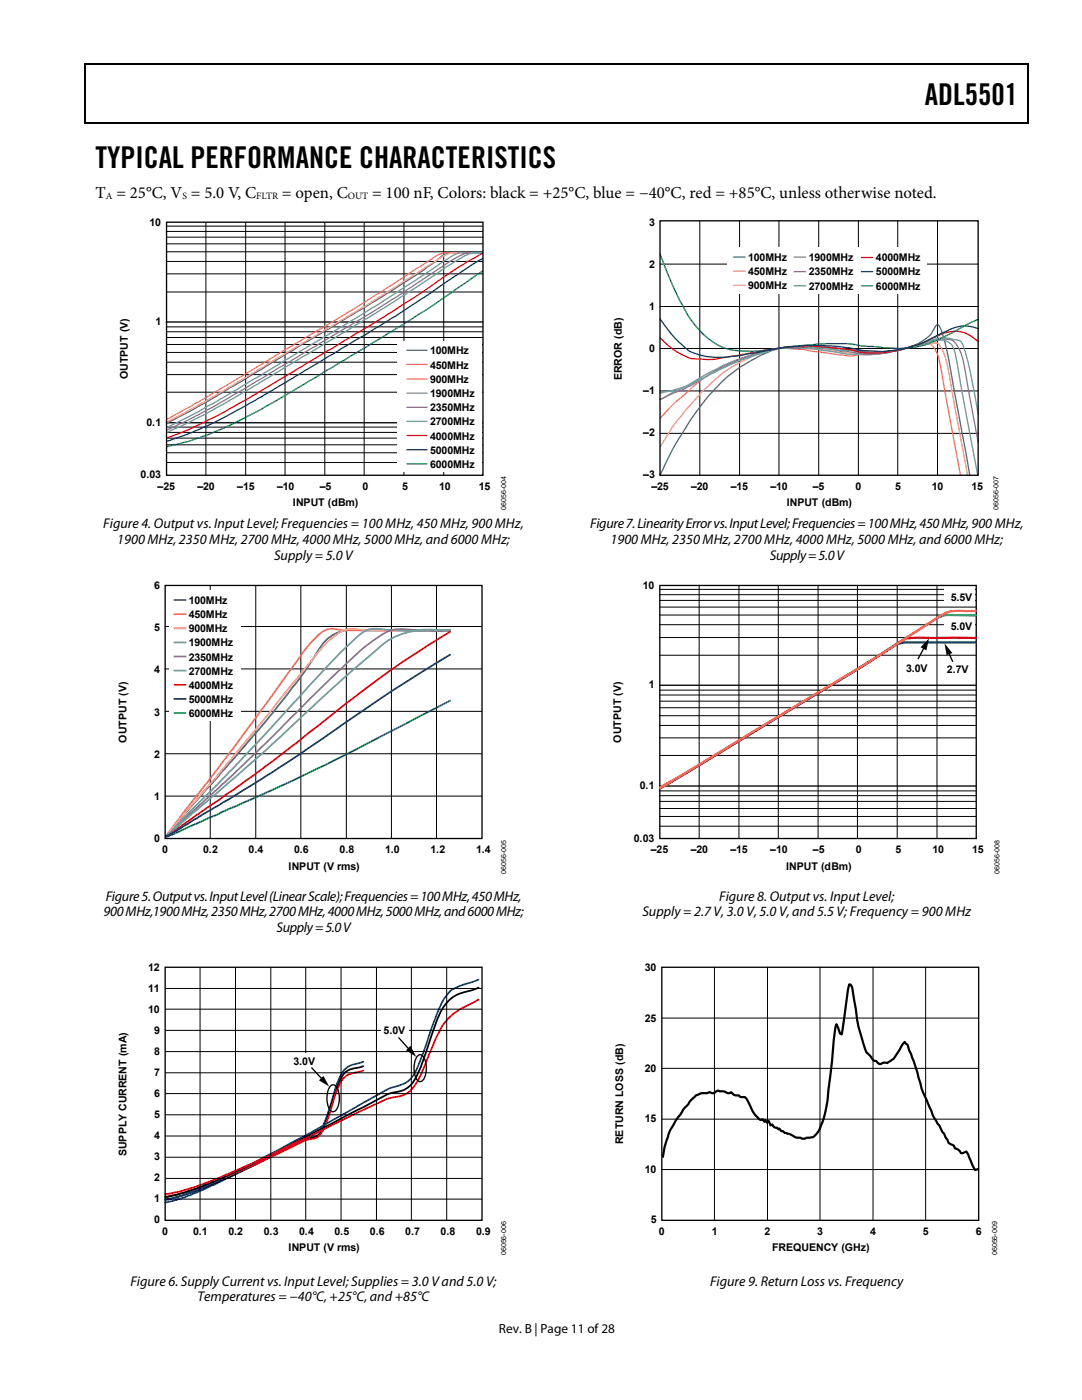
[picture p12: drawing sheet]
<svg xmlns="http://www.w3.org/2000/svg" width="216mm" height="279mm" viewBox="0 0 216 279" stroke-linecap="round" stroke-linejoin="round" font-family="sans-serif">
<path d="M16.9 12.7h.2v1h-.2zM205.1 12.7h.2v1h-.2zM205.1 12.7h.2v.3h-.2zM82.3 24.4h.2v.3h-.2zM205.1 24.4h.2v.3h-.2z" fill="#000"/>
<path d="M16.9 12.8h188.2M17 13.7v11M205.2 13.7v11M205.1 24.5h-188.2" fill="none" stroke="#000" stroke-width=".25"/>
<g fill="none" stroke="#000" stroke-width=".2">
<path d="M33.2 58.3h63.1M33.2 54.7h63.1M33.2 52.2h63.1M33.2 50.2h63.1M33.2 48.7h63.1M33.2 47.3h63.1M33.2 46.2h63.1M33.2 45.1h63.1M41.1 44.3v50.5M49 44.3v50.5M56.9 44.3v50.5M64.8 44.3v50.5"/>
<path d="M72.7 44.3v50.5M80.6 44.3v50.5M88.5 44.3v50.5M33.2 78.3h63.1M33.2 74.8h63.1M33.2 72.3h63.1M33.2 70.3h63.1M33.2 68.7h63.1M33.2 67.4h63.1M33.2 66.2h63.1M33.2 65.2h63.1M33.2 92.3h63.1"/>
<path d="M33.2 90.4h63.1M33.2 88.8h63.1M33.2 87.4h63.1M33.2 86.3h63.1M33.2 85.2h63.1"/>
</g>
<path d="M33.2 64.3h63.1M33.2 84.4h63.1" fill="none" stroke="#000" stroke-width=".26"/>
<path d="M96.4 50.5h-4.8a4.6 4.6 0 0 0-4.6 1.7l-5.1 3.4-9.5 5.9-15.4 9.2-13.8 8.4-10.1 5.4" fill="none" stroke="#3b5d97" stroke-width=".26"/>
<path d="M96.4 50.5h-5.6a6.2 6.2 0 0 0-3.5 .4l-11.4 7.5-5.6 3.4-13.3 7.9-13.8 8.4-10.1 5.7" fill="none" stroke="#e9657e" stroke-width=".26"/>
<path d="M96.4 50.5h-4a6 6 0 0 0-4.2 .8l-15.5 9.9-11.1 6.5-16.9 10.2-5.8 3.4-5.8 3" fill="none" stroke="#fea36e" stroke-width=".26"/>
<path d="M96.4 50.5h-3.2a3.9 3.9 0 0 0-3.5 .9l-14.1 9.3-18.6 11.1-4.8 3-12.6 7.4-6.5 3.1" fill="none" stroke="#6c85b1" stroke-width=".26"/>
<path d="M96.4 50.5h-.8a6.5 6.5 0 0 0-3.6 .4l-2 1.1-11 7.3-4.7 3-25.2 15.1-9.5 5.4-6.5 3.1" fill="none" stroke="#8465b0" stroke-width=".26"/>
<path d="M96.4 50.5a6.5 6.5 0 0 0-5.1 1.4l-14.8 9.6-27.4 16.5-8.4 4.8-3.6 1.8-4 1.7" fill="none" stroke="#65b48d" stroke-width=".26"/>
<path d="M96.4 50.5l-4.8 2.7-8.8 6.1-8.5 5.4-25.2 15.1-4.4 2.5-4.8 2.4-2.5 1.2-4.3 1.5" fill="none" stroke="#db0029" stroke-width=".26"/>
<path d="M96.4 51.6l-2.3 1.3-15.1 10.1-28.3 17.1-8.8 4.6-4.1 1.8-4.7 1.6" fill="none" stroke="#0a347c" stroke-width=".26"/>
<path d="M96.4 54l-9.4 6.6-4.8 3-19 11.6-11 6.4-6.2 3.2-4.5 1.9-4.1 1.5-4.3 .9" fill="none" stroke="#008340" stroke-width=".26"/>
<path d="M79.2 68.1h16.9v26h-16.9z" fill="#fff"/>
<path d="M81.2 69.9h4" fill="none" stroke="#3b5d97" stroke-width=".26"/>
<path d="M81.2 72.7h4" fill="none" stroke="#e9657e" stroke-width=".26"/>
<path d="M81.2 75.6h4" fill="none" stroke="#fea36e" stroke-width=".26"/>
<path d="M81.2 78.5h4" fill="none" stroke="#6c85b1" stroke-width=".26"/>
<path d="M81.2 81.3h4" fill="none" stroke="#8465b0" stroke-width=".26"/>
<path d="M81.2 84.1h4" fill="none" stroke="#65b48d" stroke-width=".26"/>
<path d="M81.2 86.9h4" fill="none" stroke="#db0029" stroke-width=".26"/>
<path d="M81.2 89.7h4" fill="none" stroke="#0a347c" stroke-width=".26"/>
<path d="M81.2 92.6h4" fill="none" stroke="#008340" stroke-width=".26"/>
<path d="M33.2 44.3h63.2v50.5h-63.2z" fill="none" stroke="#000" stroke-width=".26"/>
<path d="M42 116.8v50.5M51 116.8v50.5M60 116.8v50.5M69.1 116.8v50.5M78.1 116.8v50.5M87.1 116.8v50.5M32.9 125h63.3M32.9 133.5h63.3M32.9 142h63.3M32.9 150.4h63.3M32.9 158.9h63.3" fill="none" stroke="#000" stroke-width=".2"/>
<path d="M33.8 117.8h14.1v26.1h-14.1z" fill="#fff"/>
<path d="M34.8 119.7h2.2M89.9 125.9l-16.6-.1a13.6 13.6 0 0 0-5.6 .3 8.1 8.1 0 0 0-4.5 4.2 120.4 120.4 0 0 1-8.8 12l-7.8 9.2-10.4 11.6-2.7 3.5-.5 .3" fill="none" stroke="#3b5d97" stroke-width=".35"/>
<path d="M34.8 122.6h2.2M89.9 125.8h-13.9a73.9 73.9 0 0 1-9.9-.3 6.6 6.6 0 0 0-4.2 2.9l-1.3 1.7-13.4 18.3-5.5 7.3-4.8 6-3.4 4.8-.5 .4" fill="none" stroke="#e9657e" stroke-width=".35"/>
<path d="M34.8 125.4h2.2M89.9 125.8h-16a20.9 20.9 0 0 0-5-.1 17 17 0 0 0-6.6 6l-19.2 23.5-4.5 5-5.1 6.4-.5 .3" fill="none" stroke="#fea36e" stroke-width=".35"/>
<path d="M34.8 128.2h2.2M89.9 125.8h-3.1a115.9 115.9 0 0 1-12.2-.3 6.1 6.1 0 0 0-4.1 2.3l-6 6.1-17.9 19.3-10.3 10.3-2.5 2.8-.4 .4-.4 .2" fill="none" stroke="#6c85b1" stroke-width=".35"/>
<path d="M34.8 131h2.2M89.9 125.8l-6.1-.1a23.3 23.3 0 0 0-5.6 0 26.4 26.4 0 0 0-7.2 5l-7.1 6.7-10.3 10.4-7.3 7-9.4 8.5-3.1 3.1-.8 .5" fill="none" stroke="#8465b0" stroke-width=".35"/>
<path d="M34.8 133.8h2.2M89.9 125.8h-.7a19.5 19.5 0 0 0-9.7 1 16.9 16.9 0 0 0-5.6 4l-7.8 6.8-14.1 13-8.9 7.9-6.8 5.6-2.8 2.6-.5 .2" fill="none" stroke="#65b48d" stroke-width=".35"/>
<path d="M34.8 136.7h2.2M89.9 126l-4.8 3-7.6 5-8.6 6.5-9.5 7.6-8.5 6.4-11.6 8.1-5.2 3.8-.9 .5h-.2" fill="none" stroke="#db0029" stroke-width=".35"/>
<path d="M34.8 139.5h2.2M89.9 130.6l-12.4 7.7-17.1 11.8-6 4-20.2 12.4-.9 .4h-.3" fill="none" stroke="#0a347c" stroke-width=".35"/>
<path d="M89.9 139.8l-20.4 10.6-11.1 5.4-23 10.3-1.9 .8h-.5M34.8 142.3h2.2" fill="none" stroke="#008340" stroke-width=".35"/>
<path d="M33 116.8h63.2v50.5h-63.2zM33 193h63.2v50.5h-63.2zM65.8 216.9a.73 .73 0 0 1 1.3 0 4.7 4.7 0 0 1 0 4.6 .73 .73 0 0 1-1.3 0 4.8 4.8 0 0 1 0-4.6zM83.2 210.9a.71 .71 0 0 1 1.3 0 4.8 4.8 0 0 1 0 4.6 .72 .72 0 0 1-1.3 0 4.8 4.8 0 0 1 0-4.6z" fill="none" stroke="#000" stroke-width=".26"/>
<path d="M95.5 195.5l-2.2 .8a6.5 6.5 0 0 0-4.6 2.9 71.2 71.2 0 0 0-4.3 11 14.5 14.5 0 0 1-2.8 5.4 10.7 10.7 0 0 1-3.9 1.6l-16.8 9.4-13.3 7-5.8 2.8-3.9 1.7-2.5 .9-1.7 .4h-.7M72.5 211.9a10.3 10.3 0 0 0-3.4 1.3 12.4 12.4 0 0 0-2.6 5.6 27.4 27.4 0 0 1-2.7 6.9 6.8 6.8 0 0 1-2.9 1.3l-10.3 5.5-7.8 3.9-5.9 2.6-2.4 .7-1.5 .2" fill="none" stroke="#00f" stroke-width=".35"/>
<path d="M95.5 197.1l-1.5 .6a7.7 7.7 0 0 0-6.7 5.5l-2 5.9a23.2 23.2 0 0 1-3.3 7.4 5.6 5.6 0 0 1-3.8 1.6l-1 .3-21.6 11.3-10.1 4.8-6.3 2.7-3.8 1.2-2.4 .5M72.5 212.8l-.5 .2a5.4 5.4 0 0 0-3.1 1 20.3 20.3 0 0 0-2.9 6.8l-.5 1.9a7 7 0 0 1-2.2 4l-.4 .1a23.2 23.2 0 0 0-6 2.6l-6.3 3.2-9.8 4.4-4.7 1.7-2.1 .5-1 .1" fill="none" stroke="#000" stroke-width=".35"/>
<path d="M95.5 199.5l-1.6 .9a11.8 11.8 0 0 0-7.2 7.4l-1.2 2.9a20.1 20.1 0 0 1-3.5 6.9 5.9 5.9 0 0 1-3.8 1.4l-1 .3-1.3 .6-25.3 12.2-6.5 2.8-6.7 2.5-2.3 .6-2.1 .4v-.1M72.5 213.7l-.5 .1a5.4 5.4 0 0 0-3.8 1.9l-.3 .5a29.7 29.7 0 0 0-2.1 5.9 9.2 9.2 0 0 1-2.5 4.9l-.4 .2a8.6 8.6 0 0 0-4 1.4l-8.3 3.9-7.8 3.4-5.9 2.1-2.9 .7-1 .1" fill="none" stroke="#f00" stroke-width=".35"/>
<g fill="none" stroke="#000" stroke-width=".2">
<path d="M33 197.3h63.2M39.9 193v50.5M47 193v50.5M54 193v50.5M61 193v50.5M68.1 193v50.5M75.1 193v50.5M82.1 193v50.5M89.1 193v50.5M33 218.2h63.2M33 214.1h63.2M33 209.9h63.2"/>
<path d="M33 205.6h63.2M33 201.4h63.2M33 239.3h63.2M33 235.2h63.2M33 230.9h63.2M33 226.7h63.2M33 222.5h63.2"/>
</g>
<g fill="#fff">
<path d="M60.6 210.2h.8v3.5h-.8z"/>
<path d="M76 204.9h5.6v1.7h-5.6z"/>
</g>
<path d="M131.7 44.1h63.5v50.7h-63.5zM62.1 213l2.2 2.4M79.5 207.1l2.2 2.4" fill="none" stroke="#000" stroke-width=".26"/>
<path d="M64.5 214.7l1.2 2.1-2.1-1.2zM81.9 208.7l1.2 2.2-2.1-1.3z" fill="#000"/>
<path d="M131.7 52.7h63.5M139.6 44.1v50.7M147.6 44.1v50.7M155.4 44.1v50.7M163.4 44.1v50.7M171.3 44.1v50.7M179.1 44.1v50.7M187.1 44.1v50.7M131.7 78h63.5M131.7 69.6h63.5M131.7 61.2h63.5M131.7 86.5h63.5" fill="none" stroke="#000" stroke-width=".2"/>
<path d="M131.7 94.8l.1-.2a60 60 0 0 1 13.1-19.2 30.5 30.5 0 0 1 11.1-6 32.2 32.2 0 0 1 10.6 .1l2.4 .2a28.5 28.5 0 0 0 6.8 .5 17.8 17.8 0 0 0 7.9-1.9 6.2 6.2 0 0 0 3-3.2l.3-.3a1.53 1.53 0 0 1 .9 1.4 146.5 146.5 0 0 1 3.2 15.6l2.4 13" fill="none" stroke="#3b5d97" stroke-width=".26"/>
<path d="M131.8 83.5a35.5 35.5 0 0 1 5.8-5.7 30.2 30.2 0 0 1 16.3-7.9 6.4 6.4 0 0 1 4-.3l2.4 .1 1.6 .4 5.9 .8a8.3 8.3 0 0 0 4-.1 56.3 56.3 0 0 0 11.5-1.9l.8-.2a1.54 1.54 0 0 1 2.3 .8 16.2 16.2 0 0 1 1.7 6.1l3.6 19.2" fill="none" stroke="#e9657e" stroke-width=".26"/>
<path d="M131.8 89.1a53.2 53.2 0 0 1 13.4-15.3 25.6 25.6 0 0 1 11.5-4.4h.8a50.3 50.3 0 0 1 9.5 .7l1.6 .2a23.6 23.6 0 0 0 9.9-.3l4-.9 3.5-.5a1.07 1.07 0 0 1 1.5 .4 14.5 14.5 0 0 1 2 6.5l3.6 19.3" fill="none" stroke="#fea36e" stroke-width=".26"/>
<path d="M131.7 79.7l.5-.2 2-1.1a58.7 58.7 0 0 0 7.6-4.2 45.6 45.6 0 0 1 14.5-4.8h2.8l5.9 .6a36.1 36.1 0 0 0 12.3 .4l4.4-1.2a26 26 0 0 1 6.3-1.3 2.78 2.78 0 0 1 2.6 2.7l4.5 24.2" fill="none" stroke="#6c85b1" stroke-width=".26"/>
<path d="M131.7 79.7l1.7-.8a48.3 48.3 0 0 0 9.1-4.7l.8-.3a47.1 47.1 0 0 1 11.9-4.4 37.8 37.8 0 0 1 13 .7h.8a22.7 22.7 0 0 0 11.5-.7l1.2-.3a25.1 25.1 0 0 1 6.7-1.6 2.65 2.65 0 0 1 2.8 1.7 30 30 0 0 1 2 8.5l2 10.4" fill="none" stroke="#8465b0" stroke-width=".26"/>
<path d="M131.7 78.5a28.3 28.3 0 0 0 10.1-3.8l5.9-2.8 3.8-1.2a22.6 22.6 0 0 1 10-1.5l4.7 .5a8.3 8.3 0 0 0 3.6 .2 21.7 21.7 0 0 0 9.9-.1l4.8-1.4a8.2 8.2 0 0 1 6.2-.6 1.26 1.26 0 0 1 1.5 1.2 92.1 92.1 0 0 1 3 13.6" fill="none" stroke="#65b48d" stroke-width=".26"/>
<path d="M131.7 67.4a14.5 14.5 0 0 0 6.4 4.2 18.7 18.7 0 0 0 7.1-.3l7.1-1.4 1.2-.1a48.9 48.9 0 0 1 15.5-.1l.4 .1a21.2 21.2 0 0 0 13.1-.9 11.8 11.8 0 0 0 3.5-1.4l.8-.4a6.4 6.4 0 0 1 7.4 .3l1 .7" fill="none" stroke="#db0029" stroke-width=".26"/>
<path d="M131.7 63.6a23.1 23.1 0 0 0 6.2 6.6 16.4 16.4 0 0 0 9 .9l6.2-1.1a47 47 0 0 1 19.5 0 23.1 23.1 0 0 0 15-3.4l.8-.3a7.4 7.4 0 0 1 6.8-.7" fill="none" stroke="#0a347c" stroke-width=".26"/>
<path d="M131.7 50.7l.2 .6a56.2 56.2 0 0 0 6.5 13.2 12.1 12.1 0 0 0 9.7 5.5 25.7 25.7 0 0 0 7.9-.6l9-.8a29.5 29.5 0 0 1 7.6 .5l2.4 .1a20.8 20.8 0 0 0 12.2-1.4l6.4-3.4 1.6-.7" fill="none" stroke="#008340" stroke-width=".26"/>
<path d="M145.1 49.4h39.8v9.3h-39.8z" fill="#fff"/>
<path d="M146.4 51.3h2.2" fill="none" stroke="#3b5d97" stroke-width=".26"/>
<path d="M146.4 54.1h2.2" fill="none" stroke="#e9657e" stroke-width=".26"/>
<path d="M146.4 56.9h2.2" fill="none" stroke="#fea36e" stroke-width=".26"/>
<path d="M158.5 51.3h2.2" fill="none" stroke="#6c85b1" stroke-width=".26"/>
<path d="M158.5 54.2h2.2" fill="none" stroke="#8465b0" stroke-width=".26"/>
<path d="M158.5 57h2.2" fill="none" stroke="#65b48d" stroke-width=".26"/>
<path d="M171.9 51.4h2.2" fill="none" stroke="#db0029" stroke-width=".26"/>
<path d="M171.9 54.2h2.2" fill="none" stroke="#0a347c" stroke-width=".26"/>
<path d="M171.9 57h2.2" fill="none" stroke="#008340" stroke-width=".26"/>
<path d="M131.7 116.8h63.1v50.5h-63.1zM131.7 136.8h63M131.7 156.9h63" fill="none" stroke="#000" stroke-width=".26"/>
<g fill="none" stroke="#000" stroke-width=".2">
<path d="M131.7 119.8h63M131.7 118.7h63M131.7 117.6h63M139.5 116.8v50.5M147.4 116.8v50.5M155.3 116.8v50.5M163.2 116.8v50.5M171.1 116.8v50.5M179 116.8v50.5M187 116.8v50.5M131.7 139.9h63M131.7 138.7h63"/>
<path d="M131.7 137.7h63M131.7 130.8h63M131.7 127.2h63M131.7 124.7h63M131.7 122.7h63M131.7 121.2h63M131.7 159.9h63M131.7 158.8h63M131.7 157.8h63M131.7 150.8h63M131.7 147.3h63M131.7 144.8h63"/>
<path d="M131.7 142.8h63M131.7 141.2h63M131.7 164.9h63M131.7 162.9h63M131.7 161.4h63"/>
</g>
<path d="M194.7 128.2h-12.2a6.6 6.6 0 0 0-5.3 1.4l-8.9 5.7-28.7 17.4-7.9 4.5" fill="none" stroke="#0a347c" stroke-width=".44"/>
<path d="M194.7 127.3h-9.9a13.8 13.8 0 0 0-4.4 .3l-7.8 5.1-40.9 24.6 2.3-1.3-2.2 1.2" fill="none" stroke="#db0029" stroke-width=".44"/>
<path d="M194.7 122.8h-3.3a8 8 0 0 0-4.1 .4l-16.5 10.5-39 23.5" fill="none" stroke="#339b65" stroke-width=".44"/>
<path d="M194.7 121.9h-1.8a8.1 8.1 0 0 0-6.7 1.9l-15.3 9.8-39.2 23.6 2.3-1.3-2.3 1.2" fill="none" stroke="#fe650d" stroke-width=".44"/>
<g fill="#fff">
<path d="M188.4 117.3h6.2v3.6h-6.2z"/>
<path d="M188.4 123.4h6.2v2.4h-6.2z"/>
</g>
<path d="M184.5 129.1l-1.3 2.5M189.3 130.2l.8 1.9M132.1 193h63.2v50.5h-63.2z" fill="none" stroke="#000" stroke-width=".26"/>
<path d="M185.4 127.4l-.6 2.4-1.1-.6zM188.4 128.4l1.6 1.9-1.1 .5z" fill="#000"/>
<path d="M142.6 193v50.5M153.1 193v50.5M163.6 193v50.5M174.2 193v50.5M184.7 193v50.5M132.1 203.2h63.2M132.1 213.2h63.2M132.1 223.4h63.2M132.1 233.4h63.2" fill="none" stroke="#000" stroke-width=".2"/>
<path d="M132.2 231a15.7 15.7 0 0 1 2.6-7.3l1.5-2.3 2-2.3a3.5 3.5 0 0 1 2.8-.9l.4-.2a1.07 1.07 0 0 0 1.4-.2l.4-.2 .3 .2a2 2 0 0 1 1.6 .4l.7-.2 .5 .5 1 .1 .4 .3h.8l.4 .4a11 11 0 0 0 2.5 4.1l.3 .1 .4-.1 .3 .5 .2-.4 .4 .6 .3-.4 .4 .9 .3-.2 .2 .4 .3 .2h.4l.3 .4 .2-.2 .4 .5h.3l.4 .4 .9 .2 .7 .3a1.75 1.75 0 0 0 1.5 .5l.3 .1h.6l.4-.1a1.84 1.84 0 0 0 2.2-1.2 17.9 17.9 0 0 0 2.1-8.5l1.4-12.5 .2-.5 .7 1.8 .4 .2 1.4-9.9h.3l.4 .6 .7 4.3a36.5 36.5 0 0 0 2.1 8.6l.7 .7 .6 .8 .3 .2h.3l.7 .6h.3a1.2 1.2 0 0 1 1.2-.1l.7-.5a2.47 2.47 0 0 0 1.3-1.4l1.2-2 .4-.4 .1 .4 .4 .2 .3 1.2a41.1 41.1 0 0 1 2.5 7.6l2.6 5.9 .9 1.4 .6 1.3 .4 .4 .9 1.8 1.1 .5 .1 .6a1.51 1.51 0 0 1 1.2 .9h.4l.7-.3 1.8 3.7 .7-.3" fill="none" stroke="#000" stroke-width=".44"/>
<g font-size="6">
<text x="184.5" y="21">ADL5501</text>
<text x="19" y="33.6">TYPICAL PERFORMANCE CHARACTERISTICS</text>
</g>
<g font-size="3.3">
<text x="19" y="39.5">T = 25°C, V = 5.0 V, C</text>
<text x="56.3" y="39.5">= open, C</text>
<text x="74.3" y="39.5">= 100 nF, Colors: black = +25°C, blue = −40°C, red = +85°C, unless otherwise noted.</text>
</g>
<g font-size="2.8">
<text x="20.6" y="105.5">Figure 4. Output vs. Input Level; Frequencies = 100 MHz, 450 MHz, 900 MHz,</text>
<text x="117.8" y="105.5">Figure 7. Linearity Error vs. Input Level; Frequencies = 100 MHz, 450 MHz, 900 MHz,</text>
<text x="23.4" y="108.6">1900 MHz, 2350 MHz, 2700 MHz, 4000 MHz, 5000 MHz, and 6000 MHz;</text>
<text x="54.7" y="111.8">Supply = 5.0 V</text>
<text x="121.8" y="108.6">1900 MHz, 2350 MHz, 2700 MHz, 4000 MHz, 5000 MHz, and 6000 MHz;</text>
<text x="153.6" y="111.8">Supply = 5.0 V</text>
<text x="21.1" y="179.7">Figure 5. Output vs. Input Level (Linear Scale); Frequencies = 100 MHz, 450 MHz,</text>
<text x="143.5" y="179.7">Figure 8. Output vs. Input Level;</text>
<text x="20.7" y="182.9">900 MHz,1900 MHz, 2350 MHz, 2700 MHz, 4000 MHz, 5000 MHz, and 6000 MHz;</text>
<text x="128.2" y="182.9">Supply = 2.7 V, 3.0 V, 5.0 V, and 5.5 V; Frequency = 900 MHz</text>
<text x="55.2" y="186.1">Supply = 5.0 V</text>
<text x="26" y="256.6">Figure 6. Supply Current vs. Input Level; Supplies = 3.0 V and 5.0 V;</text>
<text x="141.7" y="256.6">Figure 9. Return Loss vs. Frequency</text>
<text x="39.4" y="259.7">Temperatures = −40°C, +25°C, and +85°C</text>
</g>
<text font-size="2.6" x="99.5" y="266">Rev. B | Page 11 of 28</text>
<g font-size="2.1">
<text x="29.8" y="45.1">10</text>
<text x="129.5" y="45.1">3</text>
<text x="129.5" y="53.5">2</text>
<text x="149.3" y="52.1">100MHz</text>
<text x="161.4" y="52.1">1900MHz</text>
<text x="174.8" y="52.2">4000MHz</text>
<text x="149.3" y="54.9">450MHz</text>
<text x="149.3" y="57.8">900MHz</text>
<text x="161.4" y="54.9">2350MHz</text>
<text x="161.4" y="57.8">2700MHz</text>
<text x="174.8" y="55">5000MHz</text>
<text x="174.8" y="57.8">6000MHz</text>
<text x="31" y="64.9">1</text>
<text x="129.5" y="61.9">1</text>
<text x="85.8" y="70.7">100MHz</text>
<text x="129.5" y="70.3">0</text>
<text x="25.5" y="75.7" transform="rotate(-90 25.5 75.7)">OUTPUT (V)</text>
<text x="85.8" y="73.6">450MHz</text>
<text x="85.8" y="76.4">900MHz</text>
<text x="124.1" y="75.9" transform="rotate(-90 124.1 75.9)">ERROR (dB)</text>
<text x="85.8" y="79.2">1900MHz</text>
<text x="85.8" y="82.1">2350MHz</text>
<text x="128.4" y="78.7">–1</text>
<text x="29.3" y="85">0.1</text>
<text x="85.8" y="84.9">2700MHz</text>
<text x="85.8" y="87.7">4000MHz</text>
<text x="128.4" y="87.1">–2</text>
<text x="28.1" y="95.5">0.03</text>
<text x="85.8" y="90.5">5000MHz</text>
<text x="85.8" y="93.4">6000MHz</text>
<text x="128.4" y="95.5">–3</text>
<text x="31.5" y="97.7">–25</text>
<text x="39.4" y="97.7">–20</text>
<text x="47.3" y="97.7">–15</text>
<text x="55.3" y="97.7">–10</text>
<text x="58.5" y="101">INPUT (dBm)</text>
<text x="63.8" y="97.7">–5</text>
<text x="72.3" y="97.7">0</text>
<text x="80.3" y="97.7">5</text>
<text x="87.6" y="97.7">10</text>
<text x="95.6" y="97.7">15</text>
<text x="130" y="97.7">–25</text>
<text x="137.9" y="97.7">–20</text>
<text x="145.8" y="97.7">–15</text>
<text x="153.7" y="97.7">–10</text>
<text x="157" y="101">INPUT (dBm)</text>
<text x="162.2" y="97.7">–5</text>
<text x="170.7" y="97.7">0</text>
<text x="178.6" y="97.7">5</text>
<text x="185.9" y="97.7">10</text>
<text x="193.8" y="97.7">15</text>
<text x="30.7" y="117.6">6</text>
<text x="128.3" y="117.6">10</text>
<text x="189.7" y="119.9">5.5V</text>
<text x="37.7" y="120.5">100MHz</text>
<text x="37.7" y="123.3">450MHz</text>
<text x="189.7" y="125.7">5.0V</text>
<text x="30.7" y="126">5</text>
<text x="37.7" y="126.2">900MHz</text>
<text x="37.7" y="129">1900MHz</text>
<text x="37.7" y="131.8">2350MHz</text>
<text x="30.7" y="134.4">4</text>
<text x="37.7" y="134.7">2700MHz</text>
<text x="37.7" y="137.5">4000MHz</text>
<text x="129.4" y="137.3">1</text>
<text x="180.8" y="134.1">3.0V</text>
<text x="189" y="134.3">2.7V</text>
<text x="30.7" y="142.8">3</text>
<text x="37.7" y="140.3">5000MHz</text>
<text x="37.7" y="143.1">6000MHz</text>
<text x="25.3" y="148.2" transform="rotate(-90 25.3 148.2)">OUTPUT (V)</text>
<text x="124" y="148.2" transform="rotate(-90 124 148.2)">OUTPUT (V)</text>
<text x="30.7" y="151.2">2</text>
<text x="30.7" y="159.6">1</text>
<text x="127.7" y="157.5">0.1</text>
<text x="126.5" y="168">0.03</text>
<text x="30.7" y="168">0</text>
<text x="32.4" y="170.2">0</text>
<text x="40.6" y="170.2">0.2</text>
<text x="49.6" y="170.2">0.4</text>
<text x="57.6" y="173.5">INPUT (V rms)</text>
<text x="58.7" y="170.2">0.6</text>
<text x="67.8" y="170.2">0.8</text>
<text x="76.8" y="170.2">1.0</text>
<text x="85.9" y="170.2">1.2</text>
<text x="95" y="170.2">1.4</text>
<text x="129.9" y="170.2">–25</text>
<text x="137.8" y="170.2">–20</text>
<text x="145.8" y="170.2">–15</text>
<text x="153.7" y="170.2">–10</text>
<text x="156.9" y="173.5">INPUT (dBm)</text>
<text x="162.2" y="170.2">–5</text>
<text x="170.7" y="170.2">0</text>
<text x="178.7" y="170.2">5</text>
<text x="186" y="170.2">10</text>
<text x="194" y="170.2">15</text>
<text x="29.6" y="193.8">12</text>
<text x="29.6" y="198">11</text>
<text x="128.7" y="193.8">30</text>
<text x="29.6" y="202.2">10</text>
<text x="128.7" y="203.9">25</text>
<text x="30.7" y="206.4">9</text>
<text x="76.5" y="206.4">5.0V</text>
<text x="30.7" y="210.6">8</text>
<text x="30.7" y="214.8">7</text>
<text x="58.6" y="212.6">3.0V</text>
<text x="128.7" y="213.9">20</text>
<text x="30.7" y="219">6</text>
<text x="30.7" y="223.2">5</text>
<text x="30.7" y="227.4">4</text>
<text x="128.7" y="224">15</text>
<text x="25.3" y="230.7" transform="rotate(-90 25.3 230.7)">SUPPLY CURRENT (mA)</text>
<text x="30.7" y="231.6">3</text>
<text x="124.4" y="228.3" transform="rotate(-90 124.4 228.3)">RETURN LOSS (dB)</text>
<text x="30.7" y="235.8">2</text>
<text x="30.7" y="240">1</text>
<text x="128.7" y="234.1">10</text>
<text x="30.7" y="244.2">0</text>
<text x="129.8" y="244.2">5</text>
<text x="32.4" y="246.4">0</text>
<text x="38.5" y="246.4">0.1</text>
<text x="45.6" y="246.4">0.2</text>
<text x="52.6" y="246.4">0.3</text>
<text x="57.6" y="249.7">INPUT (V rms)</text>
<text x="59.7" y="246.4">0.4</text>
<text x="66.8" y="246.4">0.5</text>
<text x="73.8" y="246.4">0.6</text>
<text x="80.9" y="246.4">0.7</text>
<text x="87.9" y="246.4">0.8</text>
<text x="95" y="246.4">0.9</text>
<text x="131.5" y="246.4">0</text>
<text x="142" y="246.4">1</text>
<text x="152.5" y="246.4">2</text>
<text x="154.1" y="249.7">FREQUENCY (GHz)</text>
<text x="163.1" y="246.4">3</text>
<text x="173.6" y="246.4">4</text>
<text x="184.2" y="246.4">5</text>
<text x="194.7" y="246.4">6</text>
</g>
<g font-size="1.9">
<text x="21.1" y="39.7">A</text>
<text x="36.4" y="39.7">S</text>
<text x="51.1" y="39.7">FLTR</text>
<text x="69.4" y="39.7">OUT</text>
</g>
<g font-size="1.4">
<text x="101" y="101.9" transform="rotate(-90 101 101.9)">06056-004</text>
<text x="199.2" y="101.9" transform="rotate(-90 199.2 101.9)">06056-007</text>
<text x="101" y="174.3" transform="rotate(-90 101 174.3)">06056-005</text>
<text x="199.4" y="174.3" transform="rotate(-90 199.4 174.3)">06056-008</text>
<text x="101" y="250.5" transform="rotate(-90 101 250.5)">06056-006</text>
<text x="198.9" y="250.5" transform="rotate(-90 198.9 250.5)">06056-009</text>
</g>
</svg>
